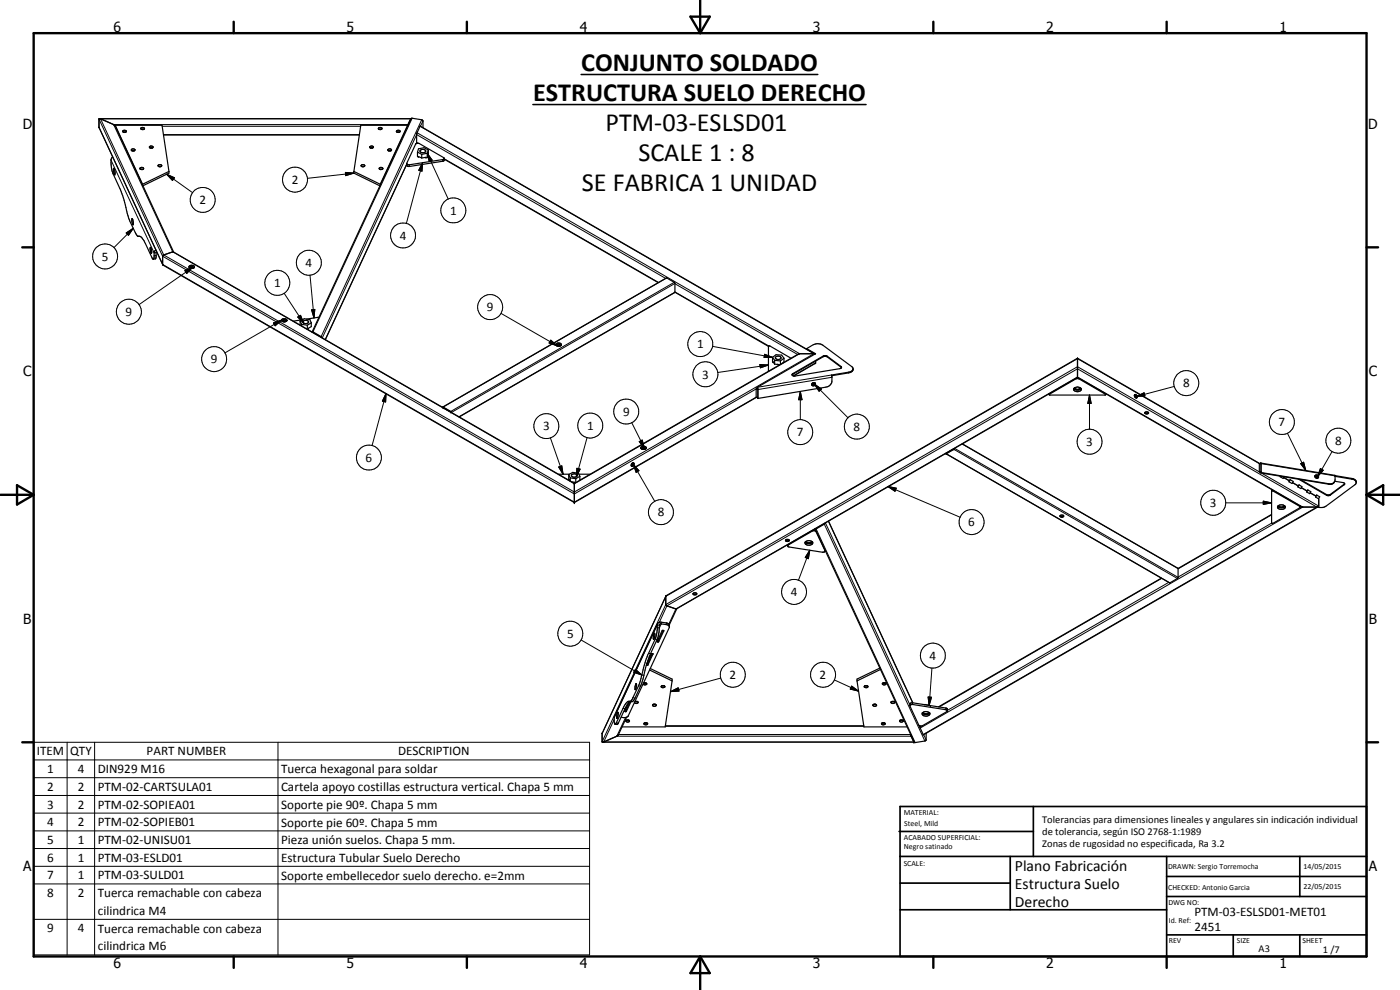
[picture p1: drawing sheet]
<svg xmlns="http://www.w3.org/2000/svg" width="420mm" height="297mm" viewBox="0 0 420 297" stroke-linecap="round" stroke-linejoin="round" font-family="sans-serif">
<g fill="none" stroke="#000" stroke-width=".35">
<path d="M30 35.6l4.6 2.2 17.5 37.8M34.6 37.6h14l2.1 13.8M34.6 37.6v.2M34.6 37.6l8.2 17.7M36.9 39.3a.57 .57 0 0 1 .6-.2 .57 .57 0 0 1 .4 .4 .56 .56 0 0 1-.6 .3 .56 .56 0 0 1-.4-.5zM37 39.7h.7M42.3 38.4a.53 .53 0 0 1 .6-.2 .53 .53 0 0 1 .4 .6h-.9zM42.4 38.8h.7M113.6 38.4a.47 .47 0 0 1 .6-.2 .47 .47 0 0 1 .3 .6l-.7 .1-.3-.3zM113.7 38.8h.8M119.2 39.7l-.2-.2a.55 .55 0 0 1 .5-.4 .55 .55 0 0 1 .6 .4l-.2 .2M119.2 39.7h.7"/>
<path d="M122.3 37.6l-8.2 17.7M122.3 37.6v.2M122.3 37.6h-14l-2.1 13.8M122.4 37.6v.1M123.2 35.8v.1M123.3 35.6l-1 2M123.3 35.6h-93.5l-.1 2.7 19.1 41.1M123.3 35.6v.1M126.9 38.3l-.1-2.2-3.4-.5-29.7 64 3 1.7M33.8 47.1l-.2 .1a5.4 5.4 0 0 0 0 3.6l.3 1.2 2.9 6.7 1.8 6.8 2.6 5.3a2.79 2.79 0 0 1 2.4 2.3l2.4 4.7M34.1 50.5l.3 .6 .1 1.1a.78 .78 0 0 1-.4-1zM39.6 45.3l-.2-.3a.57 .57 0 0 1 .6-.3 .57 .57 0 0 1 .5 .4l-.2 .2"/>
<path d="M39.6 45.3h.7M42.1 50.3l.5-.1 .5 .3a.54 .54 0 0 1-.5 .4 .54 .54 0 0 1-.6-.4zM42.2 50.8h.7M42.8 55.3v.2M44.9 44a.52 .52 0 0 1 .6-.2 .52 .52 0 0 1 .3 .6h-.6l-.3-.1zM45 44.4h.8M47.7 50l-.3-.3a.66 .66 0 0 1 1.1 0l-.2 .3M47.7 50h.6M49.1 40.5h58.8M50.7 51.4v.5l-7.8 3.9M50.7 51.4l-7.9 3.9M106.2 51.4v.5l7.8 3.9"/>
<path d="M106.2 51.4l7.9 3.9M108.4 49.5a.58 .58 0 0 1 .6-.2 .58 .58 0 0 1 .5 .5 .6 .6 0 0 1-.6 .3 .6 .6 0 0 1-.5-.4zM108.6 50h.7M110.9 44.1a.6 .6 0 0 1 .7-.3 .6 .6 0 0 1 .4 .4 .65 .65 0 0 1-1.1-.1zM111.2 44.4h.6M113.9 50.4l.4-.2 .6 .3a.67 .67 0 0 1-1.1 .1zM114 50.8h.7M114.1 55.3v.2M116.6 45.3l-.2-.3a.61 .61 0 0 1 .6-.4 .61 .61 0 0 1 .5 .5l-.2 .2M116.6 45.3h.7M122.1 49.3l-24.4 52.6M125 43.1l-2.9 5.9v.7l.2 .2 10.7-1.5 .3-.3-.2-.8-7.3-4.2-.8-.1a6.6 6.6 0 0 1 1.1-5.1l118.5 68.3h-5l-67.2 38.8"/>
<path d="M125 42.9v.2M125.1 43l-.1 .1M125.3 45.6v1.4l1.3 .4M125.3 45.6l1.3 .7M126.3 45l.8-.2 .7 .5a.95 .95 0 0 1-.9 .5 .95 .95 0 0 1-.8-.6zM126.6 46.3v1.1M128.2 47.3l-1.6 .1M128.2 46v1.3M128.2 46l-1.6 .3M128.6 45v1.1l-.4 1.2M128.6 45l-1.4-.7-1.6 .4-.3 .9M128.6 45l-.4 1"/>
<path d="M133.3 47.8l64.2 37M133.3 47.6l-.5 .3-10 1.5h-.5l-.2-.3M39.6 65.7a1.55 1.55 0 0 1 .3 1.7zM45.1 74.3a1.5 1.5 0 0 1 .4 1.6l-.3-.1zM45.2 74.2h.1M46.8 75l-.5 .5v1.7l-.3 .6M47 75.5l-.3 2.1-.7 .2M52.1 75.6l120.3 69.4M52.1 75.6l-3.2 1v2.9l123.5 71.3M56.8 79.8a.79 .79 0 0 1 .9-.3 .79 .79 0 0 1 .6 .8 1.01 1.01 0 0 1-1.6-.2zM57.8 79.9h.1M56.7 80.1h.1"/>
<path d="M57.2 80l.4-.2 .3 .3-.5 .2zM84.5 96a.97 .97 0 0 1 1.6 .1 .95 .95 0 0 1-1.6-.1zM84.9 96h.7a.36 .36 0 0 1-.3 .3 .36 .36 0 0 1-.4-.3zM86.1 96.1h.1M90.1 96.4v1.1M90.1 96.4l1.2-.8 1.7 .3 .4 1M90.1 96.4l.4 .9M90.5 97.3v.5M90.5 97.3l1.7 .3M90.8 95.9l-2.8 .5M91 96.4a1.01 1.01 0 0 1 1.6 .3 .97 .97 0 0 1-1.7-.2zM92.2 97.6v1.2"/>
<path d="M93.4 96.9v1.1l-1.1 .8M93.4 96.9l-1.2 .7M95.7 95.2l-3.7 .6M202.5 87.8l-64.7 37.3M202.5 87.8h.1M202.6 87.7l28 16.2M202.6 87.7l-.2-2.9-2.4-1.4-67.1 38.7M202.6 87.7l-.1 .1M166.9 103.2a.88 .88 0 0 1 .9-.3 .88 .88 0 0 1 .7 .6 .9 .9 0 0 1-1.6-.3zM167.4 103.2h.4l.3 .3h-.7zM226.9 116.7v2.5l.5 .1M227.1 119.2l-54.7 31.6"/>
<path d="M227.3 116.2l.1 3.3M227.3 116.4l.1 .2M227.3 116.2v.3M227.3 116.5l.1 .3-.5-.1M227.3 116.5l-.4 .2M227.4 119.3v.2M230.6 103.9v7.5M230.7 103.9l.3-.1 6.4 3.7M230.7 103.9h-.1M231.8 107.2l.2 1.6M231.8 107.2l1.1-.8 1.7 .2 .7 .9M231.8 107.2l.7 .9"/>
<path d="M232 108.8v-.2l.5 .7M232.1 108.6l-.1 .2M232.5 109.3l1.3 .1v.2M232.5 108.1l1.7 .2M232.5 108.1v1.2M232.7 107.2a.88 .88 0 0 1 1-.4 .88 .88 0 0 1 .6 .8 1.01 1.01 0 0 1-1.6-.3zM233.3 109.3h.2M233.8 109.6h.1M234.2 108.3v1M235.3 107.5v1.1l-.6 .5M235.3 107.5l-1.1 .8M242.1 104.6l2-1.2a2.95 2.95 0 0 1 2.8 .1l8.9 6.7 .2 .7"/>
<path d="M242.1 104.6l2.7 1.5-17.5 10.1M242.1 104.6v.2M244.5 114.9a.51 .51 0 0 0-.8 .3 .51 .51 0 0 0 .7 .5l.4-.5-.2-.2M244.7 115l-.7-.1-.3 .6M244.7 115v.1M244.8 108.4l-.2 .7-6.4 3.7M249.6 112.8l.1 .3a2.73 2.73 0 0 1-.7 2.5l-1.1 .6-20.5 3.3M252.5 110.3l-.5 .3-13.5 2.3-.8-.4M252.5 110.3v-.3l-4.3-3.2-.9-.1-9.4 5.4-.2 .4M252.5 110.3l-4.3-3.2-.9-.2-9.6 5.6M256 110.9l-.3 .4-.7 .3-5.5 .9 .1 .3M256 110.9l-.2 .5-.6 .4-5.6 .9"/>
<path d="M314.9 118.4h16.9M314.9 118.2v.2M314.9 118.4l8.3-4.8 .6 .1 8 4.7M314.9 118.4h.1M322.3 116.6l.1 .1a1.58 1.58 0 0 0 2-.1M322.5 116.4a1.04 1.04 0 0 0 1.7 0M323.4 107.5v5.7M323.4 107.5l-123.5 71.2-.1 2.8 3.3 1.2 120.3-69.5M323.4 113.2l67.2 38.9h5l.2-.3v-2.2M323.4 107.5l54.7 31.6M324.2 116.3a.61 .61 0 0 1 .3 .8 .61 .61 0 0 1-.7 .4 .97 .97 0 0 1-1.5-.9M324.2 116.3a1.55 1.55 0 0 0-1.9 .3"/>
<path d="M331.8 118.2v.2M340.5 118.4a.64 .64 0 0 0 .1 .7 .64 .64 0 0 0 .6 .2M340.5 118.4a.55 .55 0 0 1 .7 .3 .55 .55 0 0 1-.2 .7l-.4-.5zM340.8 118.7l.2 .3zM132.8 122.2l.2-.1 2.3 1.3 .2 .3M133 122.3l2.3 1.4M189.5 139.2l.3-.3a.44 .44 0 0 1 .5 .3 .44 .44 0 0 1-.3 .6l-.4 .1zM189.8 139.3h.3l-.3 .4zM190.1 138.9l-.3 .2-.3 .7M192.5 134a.9 .9 0 0 1 1.4 .5 .95 .95 0 0 1-1.6-.2zM192.8 134.3l.6-.1 .1 .2-.6 .1zM194 134.4h.1"/>
<path d="M283.8 136.1l.1 .1M283.9 136.1l67.1 38.8M284 136h.1M286.3 134.6l-2.3 1.4M286.5 134.5l-.2 .3-2.4 1.4M288.8 133.2l64.7 37.4M343.6 123.8l.3 .2 .8-.2M343.6 123.7l.6-.1 .5 .2a.62 .62 0 0 1-.6 .4 .62 .62 0 0 1-.5-.4zM378.4 138.9l-.1 .2M378.4 138.9v2.9M378.4 138.9l22.3 3.8M378.4 139.1h-.5v2.5"/>
<path d="M167.6 142.3h3.3M170.7 142.4l.1 1.6M170.7 142.4l1.2-.7 1.7 .3 .4 .9M170.7 142.4l.4 1M170.8 144v-.2l.2 .5M170.8 143.9v.1M171.1 143.4v.9M171.1 143.4l1.7 .2M171.6 144.6l.8 .1 .1 .2M171.6 142.4l.8-.2 .7 .2a.83 .83 0 0 1-.5 .8 .83 .83 0 0 1-1-.3zM172.4 145v5.8M172.8 143.6v1.2"/>
<path d="M173.8 142.3h3.3M174 142.9v1.2M174 142.9l-1.2 .7M244.5 158.7l.2 .1M244.7 158.7l29.7 64 3.4-.5 .1-2.2M247.7 157l-3 1.7M248.7 156.4l25.3 54.5M318.1 154.8a.58 .58 0 0 0 .6 .4 .58 .58 0 0 0 .5-.4M318.1 154.8l.3-.2h.7l.1 .2M318.1 154.8a.71 .71 0 0 0 1.1 0M377.9 141.6l.5-.1-.1 .3zM378.4 141.9l20.7 3.4 1.1-.3 .4-.6"/>
<path d="M378.4 141.6v.3M378.4 141.8l20.5 3.4 1.4-.3M378.4 141.8v.1M381.6 154.3l-28 16.3M381.6 147.4l.3-.2 8.3 4.9M381.6 146.9l.1 10.1h.3l8-4.6 .2-.6M383.4 151.9a1.37 1.37 0 0 1 2.3 .3 1.33 1.33 0 0 1-2.3-.1zM383.5 151.9a1.58 1.58 0 0 0 2.1 0M383.7 151.7a.98 .98 0 0 0 1.7 0M384.2 143l.9 .6 .2-.5M384.2 142.9v.1M384.3 142.9l-.1 .1"/>
<path d="M385.3 143.3l1.6 .8M386.9 144.1v.5M387.2 143.9l.9 .5-.3 .7-.9-.5M387.2 143.9l-.3 .7M387.2 143.9l-.3 .2M387.9 144.8l1.6 .9M389.5 145.7v.4M389.8 143.8l8.7 4.9 .7-.1 4.4-3.3-.4-.5-2.6-.4M389.9 145.5l.8 .5-.3 .6-.9-.5M389.9 145.5l-.4 .6M389.9 145.5l-.4 .2M390.3 143.9l8.2 4.6 .7-.1 4.4-3.3"/>
<path d="M390.6 146.3l1.6 .9M392.2 147.2v.4M392.5 147l.9 .5-.3 .6-.9-.5M392.5 147l-.3 .6M392.5 147l-.3 .2M393.2 147.8l1.6 1M394.6 142.9a.53 .53 0 0 1 .8-.3 .53 .53 0 0 1 0 .9M394.6 143l.4 .4 .4 .1M394.7 143l.7 .4M394.7 142.7v.3M394.8 148.8v.3M395.2 148.5l.9 .6-.4 .5-.9-.5"/>
<path d="M395.2 148.5l-.4 .6M395.2 148.5l-.4 .3M395.6 152.1l-118.5 68.4-1.1-2.7M395.7 143.2l-.3 .2M400.5 144.5l-.2 .3M400.7 142.9l5 .9a1.06 1.06 0 0 1 1 .4 1.06 1.06 0 0 1 .1 1.1l-8.9 6.6-1.1 .4-1.3-.2M400.7 142.7l-.1 1.7M400.7 142.7l5.3 .9 .8 .5 .2 .7M199.8 178.9l-19 41.1M208 178.1l.3 .4 .6-.1 .2-.3M208 178.1a.7 .7 0 0 1 1.1 0M208 178.1l.4 .2 .7-.2"/>
<path d="M235.8 162.1l.3 .2 .7-.2M235.8 162l.2-.2 .8 .2a.51 .51 0 0 1-.5 .5 .51 .51 0 0 1-.5-.5zM236.4 163.4v.6l.4 .1 10 1.6 .7-.1 .1-.6M236.4 163.7l7.5-4.4 .5-.1 .4 .2 2.8 5.8M241.7 162.6a1.63 1.63 0 0 0 2.2 0M241.8 162.5a1.34 1.34 0 0 1 2.1 .5 1.41 1.41 0 0 1-2.3-.1zM241.9 162.4a1.06 1.06 0 0 0 1.7 0M348.5 173.5l-66.9 38.6M351 174.9h.1M353.5 170.6l-.1 2.9-2.4 1.4M353.5 173.4h.1M195.7 196.1h-.2l-1.4 3"/>
<path d="M195.7 196.1h.2M195.8 196.1l-1.3 2.9-.4 .1M195.9 196.1h.1M195.9 196.1l-1.5 3.5-.4-.1M196.1 191.8h.1M196.3 190.1h.2v.5l-.3 1.2a1.33 1.33 0 0 1 .1-1.7zM197.3 187.1l-.4 3.9-3.2 7.2-1.6 6.4-2.3 5.1-.4 .6-.4 .1M197.3 187.2l-12.9 27.9-.1 1.4 .3 .8M197.3 187.1l.9-.5 2 .3 .7 .6v.8l-12.4 26.6-.5 .3M199 189.1l-1.3 2.9-.3 .1M199.1 189.1l-.4 .1-1.4 3.4 .4-.1 1.5-3.3M199.1 189.1l.1 .1"/>
<path d="M199.2 189.2h.1M200.9 188l-.7-.5-1.8-.3-.5 .2-.4 3.7-3.1 7.2-2 7.2-2.3 4.7-.4 .3-.7-.1M203.1 182.7l-2.2 4.8M180.8 220h-.1M184.6 217.3h.1M185.4 213.7l.1 .6-.4 1.2v-1.1zM186.4 215.2h1.6M187.5 213.4h.1M187.5 213.4l.4 .1 1.5-3-.6 .2-.6 .8-2.8 5.7-.8 .1M188 215.2l-2.5 5.4-4.5 2.1M188 216.1h.7M188 216.1l-.2 .1a.59 .59 0 0 0 .5 .5 .59 .59 0 0 0 .6-.4l-.2-.2"/>
<path d="M188.7 210.9l-1.2 2.5M189 210.4a2.45 2.45 0 0 0-2 2.2l-2.4 4.7M189.1 210.6l-1.2 2.4h-.2M190.6 210.5h.7M190.9 205.1l.1 .6-.3 1.2-.1-.9zM190.9 205.1h.1M191.3 210.5h-.8M191.3 210.5l.2 .2a.62 .62 0 0 1-1.1 .1M193.1 205a.66 .66 0 0 1 1 .2l-.4 .3-.7-.3M193.2 204.9h.7M193.5 216.9h.6M193.5 216.9l-.3 .2a.57 .57 0 0 0 .6 .4 .57 .57 0 0 0 .5-.5l-.2-.1"/>
<path d="M195 201l6.7 3.3M195.1 200.6l6.6 3.2v.5M196 211.3h.8M196 211.3h.7M196 211.3l-.1 .1a.47 .47 0 0 0 .5 .5 .47 .47 0 0 0 .4-.5l-.1-.1M198.4 205.9a.63 .63 0 0 1 1.1 .2v.1a.59 .59 0 0 1-1.1-.3zM198.7 205.7h.6M199.7 217.8h59.5M201.7 204.3l-2.1 13.8h-13M257.2 204.3l2.1 13.8h12.9M259.6 205.7h.7M259.6 205.7l-.1 .1a.5 .5 0 0 0 .3 .6 .5 .5 0 0 0 .6-.3l-.1-.4"/>
<path d="M262 211.5a.68 .68 0 0 1 1.1 .1l-.1 .1a.6 .6 0 0 1-.6 .2 .6 .6 0 0 1-.4-.4zM262.2 211.3h.6M264.1 200.4l-6.9 3.4v.5M264.2 200.9l-7 3.4M264.7 216.9h.8M264.8 216.9l-.3 .3 .4 .3 .7-.2-.1-.4M264.8 216.9h.7M264.8 205.1a.65 .65 0 0 1 1.1 .1 .66 .66 0 0 1-1.1-.1zM265 204.9h.7M267.6 210.5h.7M267.6 210.5l-.2 .2a.61 .61 0 0 0 .6 .4 .61 .61 0 0 0 .5-.4l-.2-.2M270.2 216.1h.7"/>
<path d="M270.2 216.1l-.2 .1a.55 .55 0 0 0 .5 .5 .55 .55 0 0 0 .6-.4l-.2-.2M273.1 211.1l.7-.2 10 1.5 .5 .3v.7l-7.6 4.4h-.6l-.4-.2-2.6-5.8zM273.1 211.8l.2-.3 .5-.1 10 1.5 .5 .3M276.8 213.9a1.52 1.52 0 0 0 2.2 0M277.1 213.7a1.06 1.06 0 0 0 1.7 0M277.6 211.4v.1M277.6 211.4l-.2 .1M277.6 211.4l1.6 .3M278.8 213.7l-.4-.1a1.53 1.53 0 0 0-1.6 .3M278.8 213.7a.58 .58 0 0 1 .2 .7 .58 .58 0 0 1-.5 .4h-1.3l-.4-.4v-.5M180.7 220l.1 2.7h93.5M273.3 220.4l1 2.3"/>
<path d="M273.4 220.6h.1M273.4 220.6v.1M274.3 222.6v.1"/>
<circle cx="244.2" cy="115.3" r=".24"/>
<circle cx="395.2" cy="142.9" r=".24"/>
</g>
<g fill="#000">
<circle cx="123.3" cy="35.6" r=".18"/>
<circle cx="34.4" cy="52.3" r=".18"/>
<circle cx="227.3" cy="116.2" r=".18"/>
<circle cx="227.3" cy="116.4" r=".18"/>
<circle cx="227.3" cy="116.5" r=".18"/>
<circle cx="323.4" cy="107.5" r=".18"/>
<circle cx="323.4" cy="113.2" r=".18"/>
<circle cx="133" cy="122.3" r=".18"/>
<circle cx="135.3" cy="123.6" r=".18"/>
<circle cx="284" cy="136" r=".18"/>
<circle cx="286.3" cy="134.7" r=".18"/>
<circle cx="378.4" cy="138.9" r=".18"/>
<circle cx="172.4" cy="145" r=".18"/>
<circle cx="172.4" cy="150.8" r=".18"/>
<circle cx="400.6" cy="142.6" r=".18"/>
<circle cx="279.2" cy="211.7" r=".18"/>
<circle cx="274.2" cy="222.4" r=".18"/>
<circle cx="274.3" cy="222.7" r=".18"/>
</g>
<g fill="none" stroke="#000" stroke-width=".3">
<path d="M29.7 35.7l19.1 41.2 123.6 71.3 54.9-31.7M29.7 38.2l19.1 41.1 123.6 71.4 54.5-31.5M48.7 37.9h59.5M122.4 37.4h-88.3l17.7 38.2 120.6 69.6 67.6-39.1-114.8-66.3M123.2 35.9h.1M123.2 35.6h-93l18.9 40.9 123.3 71.1 71.9-41.5-118.2-68.2M123.7 35.5l-29.8 64.1M126.6 35.9l-30.2 65.1M126.9 36.3l-.7 1.5M33.3 48l13 27.9 .6-.1M49.1 40.4h58.8M50 52.3l2.4 1-.6 .8z"/>
<path d="M50 52.3l7.8 5.5M103.7 51.7l2.5 .2-2.5 .8zM106.2 51.9l-14 1.6M122.1 49.2l-24.5 52.7M122.8 49.4v.6M125.3 43l-.3-.2-.1 .3M126.8 48.8l-.2 2.6-.9-.3zM126.8 48.8l-4.8 18.3M128.2 46l1.5 2-.9 .4zM128.2 46l6.3 13.7M132.8 47.9v.5M133.3 47.6l64.3 37.2"/>
<path d="M37.9 69.9l2.1-1.4-1.4 2.1zM40 68.5l-5.8 5.8M41.6 70.9h.2M46.9 76.6l-.6 .1M55.5 81.2l2.3-1-1.8 1.8zM56.7 80.1a.94 .94 0 0 0 1.7 0M57.8 80.2l-16.1 11.2M82.1 96.9l2.4-.8-1.9 1.6zM84.5 96.1a.98 .98 0 0 0 1.6 0M84.5 96.1l-17 9.8M85.3 88l5.8 8.9M89.4 95.1l.8-.5 .9 2.3z"/>
<path d="M93 82.5l1.2 12.9M93.5 93l1-.2-.3 2.6zM150.4 94l16.8 9.8M199.8 83.5l-74.8-43.1-28.3 61M200.1 83.4l-67.1 38.7M202.3 84.7l-67 38.7M202.6 85.1l36.7 21.2M202.6 87.6l28.1 16.2M202.6 85l-67.1 38.7M202.6 87.7l-64.9 37.4M115.9 118.1l-.2 2.5-.9-.2zM115.9 118.1l-4.2 15.6"/>
<path d="M165.3 102.1l1.9 1.7-2.4-.9zM166.9 103.4a.9 .9 0 0 0 1.6 0M213.9 103.9l17.9 3.3M228 109.4l2.6 .1-2.4 .9zM229.5 106.3l2.3 .9h-2.5zM230.6 109.5l-15.2 2.3M237.9 112.1v.2M240.2 117.5l.5 2.4h-1zM240.2 117.5v8.4M244.4 115.3l2.1 1.4-.7 .7zM244.4 115.3l10.1 10M244.8 108.9l-6.8 3.9"/>
<path d="M247.1 106.8v.2M248.2 106.8v.3M249.5 112.5l-22.2 3.7M249.7 113.2l-22.3 3.7M252.4 109.9v.3M254.7 111.7v.2M314.9 118.1v.2M322.9 113.5v.2M323.8 113.5v.2M327 118.5l.5 2.5h-1zM327 118.5v10.3M331.8 118.1v.2"/>
<path d="M341.1 119l2.3-1.1 .2 .9zM352.4 116l-11.3 3M133 122.3h.1M135.2 123.6h.1M165.2 131.4l3.8 10.9M176.2 131.3l-3.2 11.7M189.6 126.8l3.8 7.7M190.1 139.3l1.7 1.9-.9 .5zM190.1 139.3l6.4 11.1M191.8 132.5l.9-.5 .7 2.5zM192.3 134.4a.94 .94 0 0 0 1.7 0M284 136h.1"/>
<path d="M284 136.1l67.1 38.8M286.2 134.7h.1M286.3 134.8l67 38.8M286.5 134.5l67.1 38.7M288.7 133.2l64.9 37.4M377.9 139.1l-54.5-31.5-123.6 71.3-19.1 41.2M378.4 139.1l22.3 3.7M386.4 130l5.5 11.1M390.3 139.1l.9-.4 .7 2.4zM399.8 135.5l-4.4 7.5M167.7 140.1l.9-.3 .4 2.5zM173.1 140.5l1 .3-1.1 2.2z"/>
<path d="M243.9 159.1v.2M244.9 159.3v.2M244.9 158.7l29.7 64.1M247.4 157.3l30.2 65M247.7 156.9l25.4 54.6M248.6 156.4l25.3 54.5M266.5 146l2.5 .5-.4 .9zM266.5 146l21.7 9.2M367.9 150.9h13.7M378.4 141.8l-55-31.8-123.6 71.4-19.1 41.1M378.7 142l17.1 9.8M379.1 150.4l2.5 .5-2.5 .4z"/>
<path d="M381.6 154.5l-28 16.2M381.6 157l-28 16.1M382 147.1v.2M385.2 143.3l1.7 1M387.9 144.9l1.6 .9M390 151.7v.2M390.3 151.9l-.1 .1M390.6 146.4l1.6 .9M393.2 147.9l1.6 .9M396.3 140.6l.8 .5-1.7 1.9zM398.1 148.4v.2M398.9 145.2l-.1 .1"/>
<path d="M399.2 148.4v.2M403.4 145.3v.2M405.7 143.6v.2M236.5 163.4v.1M243 165.1l-.4 2.5-.9-.3zM243 165.1l-3.4 9M247.6 165v.2M348.6 173.5l-66.8 38.6M350.7 174.8l-66.4 38.3M174.4 192l18.2 10.5M194.5 199v.5M194.6 196l.6 .1"/>
<path d="M195.9 196.2v.1M196.6 191.8l.6 .1M197.3 188.3l.6 .1M197.7 192v.5M197.9 187.6l-.6-.1-13 27.9M197.9 186.7l2.2-4.9 123.3-71.1 71.8 41.4-118.1 68.3M198.4 186.7v.5l-.5 1.3M199.2 189.2v.1M200 186.9v.5M200.7 187.2l2.1-4.5 120.6-69.6 67.6 39-114.8 66.3M184.3 215.9l-3.1 6.7h93M185 216.8l.6 .2"/>
<path d="M187 212.6h.6M187.7 215.3l-2.6 5.6h88.3M188 212.9v.5M189.9 209.3l.7 .2M190.7 200.8l1.9 1.7-2.4-.8zM191.6 205.8l.6 .1M192.6 202.5l.6 .1M199.7 217.9h59.5M201.2 207.5l2.3-1.1 .3 .9zM216.3 203.5l-15.1 4M250.4 204l7.2 3.3M255.6 205.9l2 1.4-2.4-.5z"/>
<path d="M273.8 210.9v.5M276 217.8h.1M278.5 209.1l1.1 .1-.8 2.5zM279.7 200.4l-.9 11.3M283.8 212.4v.5M10.1 222.7h166.8v63.8h-166.8zM10.1 228h166.8M10.1 233.3h166.8M10.1 238.7h166.8M20.1 222.7v63.8M28.4 222.7v63.8M83.4 222.7v63.8"/>
<path d="M185.6 220.4h87.7M274.2 222.4h.1M277.2 220.4l.7 1.6M10.1 244h166.8M10.1 249.3h166.8M10.1 254.6h166.8M10.1 259.9h166.8M10.1 265.2h166.8M10.1 275.8h166.8"/>
<circle cx="60.8" cy="60" r="3.7"/>
<circle cx="88.5" cy="53.9" r="3.8"/>
<circle cx="31.5" cy="76.9" r="3.8"/>
<circle cx="92.7" cy="78.8" r="3.8"/>
<circle cx="120.9" cy="70.6" r="3.8"/>
<circle cx="136.1" cy="63.1" r="3.7"/>
<circle cx="38.7" cy="93.5" r="3.8"/>
<circle cx="83.2" cy="84.9" r="3.8"/>
<circle cx="147.1" cy="92.2" r="3.8"/>
<circle cx="64.3" cy="107.7" r="3.7"/>
<circle cx="210.2" cy="103.2" r="3.8"/>
<circle cx="211.7" cy="112.3" r="3.8"/>
<circle cx="356" cy="114.9" r="3.8"/>
<circle cx="110.7" cy="137.3" r="3.8"/>
<circle cx="164" cy="127.8" r="3.7"/>
<circle cx="177.2" cy="127.7" r="3.8"/>
<circle cx="187.9" cy="123.5" r="3.8"/>
<circle cx="240.2" cy="129.7" r="3.7"/>
<circle cx="257.2" cy="128" r="3.8"/>
<circle cx="327" cy="132.5" r="3.7"/>
<circle cx="384.7" cy="126.6" r="3.8"/>
<circle cx="401.6" cy="132.2" r="3.8"/>
<circle cx="198.4" cy="153.7" r="3.8"/>
<circle cx="291.6" cy="156.7" r="3.8"/>
<circle cx="364.1" cy="150.8" r="3.7"/>
<circle cx="238.3" cy="177.6" r="3.8"/>
<circle cx="171.1" cy="190.1" r="3.8"/>
<circle cx="280" cy="196.7" r="3.7"/>
<circle cx="219.9" cy="202.5" r="3.8"/>
<circle cx="247" cy="202.5" r="3.8"/>
</g>
<path d="M159.9 31.4h100M174.4 22.4h71" fill="none" stroke="#000" stroke-width=".46"/>
<g fill="none" stroke="#000" stroke-width=".71">
<path d="M10.1 9.9h400v277.1h-400zM70.1 6.5v3.4M140.1 6.5v3.4M207.2 5h5.8l-2.9 4.9zM210.1 0v9.9M280.1 6.5v3.4M350.1 6.5v3.4M6.7 74.2h3.4M410.1 74.2h3.5M.1 148.5h10M5.1 145.6l5 2.9-5 2.9zM410.1 148.5h10"/>
<path d="M410.1 148.5l5-2.9v5.8zM6.7 222.7h3.4M410.1 222.7h3.5M70.1 287v3.4M140.1 287v3.4M210.1 287v10M210.1 287l2.9 5h-5.8zM280.1 287v3.4M350.1 287v3.4"/>
</g>
<g fill="none" stroke="#000" stroke-width=".51">
<path d="M269.8 249.5h40.3M270.1 242h140v45h-140zM270.1 257h140M303.2 257v16M310.1 242v15M350.1 257v30M390.1 257v12M270.1 265h33.1M270.1 273h80M350.1 269h60M350.1 263h60M350.1 280.5h60"/>
<path d="M370.1 280.5v6.5M390.1 280.5v6.5"/>
</g>
<g fill="#000">
<path d="M50 52.3l2.4 1-.6 .8zM103.7 51.7l2.5 .2-2.5 .8zM126.8 48.8l-.2 2.6-.9-.3zM128.2 46l1.5 2-.9 .4zM37.9 69.9l2.1-1.4-1.4 2.1zM55.5 81.2l2.3-1-1.8 1.8zM82.1 96.9l2.4-.8-1.9 1.6zM89.4 95.1l.8-.5 .9 2.3zM93.5 93l1-.2-.3 2.6zM165.3 102.1l1.9 1.7-2.4-.9zM228 109.4l2.6 .1-2.4 .9zM229.5 106.3l2.3 .9h-2.5z"/>
<path d="M240.2 117.5l.5 2.4h-1zM244.4 115.3l2.1 1.4-.7 .7zM341.1 119l2.3-1.1 .2 .9zM115.9 118.1l-.2 2.5-.9-.2zM191.8 132.5l.9-.5 .7 2.5zM327 118.5l.5 2.5h-1zM390.3 139.1l.9-.4 .7 2.4zM167.7 140.1l.9-.3 .4 2.5zM173.1 140.5l1 .3-1.1 2.2zM190.1 139.3l1.7 1.9-.9 .5zM266.5 146l2.5 .5-.4 .9zM379.1 150.4l2.5 .5-2.5 .4z"/>
<path d="M396.3 140.6l.8 .5-1.7 1.9zM243 165.1l-.4 2.5-.9-.3zM190.7 200.8l1.9 1.7-2.4-.8zM201.2 207.5l2.3-1.1 .3 .9zM255.6 205.9l2 1.4-2.4-.5zM278.5 209.1l1.1 .1-.8 2.5z"/>
</g>
<g font-size="7.9">
<text x="174.4" y="21.3">CONJUNTO SOLDADO</text>
<text x="160" y="30.3">ESTRUCTURA SUELO DERECHO</text>
<text x="181.7" y="39.2">PTM-03-ESLSD01</text>
<text x="191.6" y="48.3">SCALE 1 : 8</text>
<text x="174.6" y="57.2">SE FABRICA 1 UNIDAD</text>
</g>
<g font-size="4.7">
<text x="304.6" y="261.2">Plano Fabricación</text>
<text x="304.6" y="266.6">Estructura Suelo</text>
<text x="304.6" y="272">Derecho</text>
</g>
<g font-size="4.2">
<text x="34" y="9.6">6</text>
<text x="104" y="9.6">5</text>
<text x="174" y="9.6">4</text>
<text x="244" y="9.6">3</text>
<text x="314" y="9.6">2</text>
<text x="384" y="9.6">1</text>
<text x="6.8" y="38.7">D</text>
<text x="410.6" y="38.7">D</text>
<text x="7" y="112.9">C</text>
<text x="410.8" y="112.9">C</text>
<text x="7" y="187.1">B</text>
<text x="410.8" y="187.1">B</text>
<text x="7" y="261.4">A</text>
<text x="410.8" y="261.4">A</text>
<text x="34" y="290.4">6</text>
<text x="104" y="290.4">5</text>
<text x="174" y="290.4">4</text>
<text x="244" y="290.4">3</text>
<text x="314" y="290.4">2</text>
<text x="384" y="290.4">1</text>
</g>
<g font-size="3.9">
<text x="87.6" y="55.2">2</text>
<text x="59.9" y="61.3">2</text>
<text x="135.1" y="64.4">1</text>
<text x="120" y="71.9">4</text>
<text x="30.6" y="78.2">5</text>
<text x="91.7" y="80.1">4</text>
<text x="82.2" y="86.1">1</text>
<text x="37.7" y="94.8">9</text>
<text x="146.1" y="93.4">9</text>
<text x="209.2" y="104.5">1</text>
<text x="63.3" y="109.1">9</text>
<text x="210.7" y="113.6">3</text>
<text x="355" y="116.2">8</text>
<text x="187" y="124.8">9</text>
<text x="163" y="129.2">3</text>
<text x="176.2" y="129">1</text>
<text x="239.2" y="130.9">7</text>
<text x="256.1" y="129.3">8</text>
<text x="383.7" y="127.9">7</text>
<text x="326" y="133.9">3</text>
<text x="400.7" y="133.5">8</text>
<text x="109.7" y="138.6">6</text>
<text x="197.4" y="154.9">8</text>
<text x="363.1" y="152.1">3</text>
<text x="290.6" y="157.9">6</text>
<text x="237.3" y="178.9">4</text>
<text x="170.2" y="191.4">5</text>
<text x="279" y="198">4</text>
<text x="218.9" y="203.8">2</text>
<text x="246" y="203.8">2</text>
<text x="11" y="226.6">ITEM</text>
<text x="21.1" y="226.7">QTY</text>
<text x="44" y="226.6">PART NUMBER</text>
<text x="119.5" y="226.7">DESCRIPTION</text>
<text x="14.2" y="231.9">1</text>
<text x="23.3" y="231.9">4</text>
<text x="29.3" y="231.9">DIN929 M16</text>
<text x="84.4" y="232">Tuerca hexagonal para soldar</text>
<text x="14.2" y="237.3">2</text>
<text x="23.3" y="237.3">2</text>
<text x="29.3" y="237.3">PTM-02-CARTSULA01</text>
<text x="84.4" y="237.4">Cartela apoyo costillas estructura vertical. Chapa 5 mm</text>
<text x="14.2" y="242.6">3</text>
<text x="23.3" y="242.6">2</text>
<text x="29.3" y="242.6">PTM-02-SOPIEA01</text>
<text x="84.4" y="242.7">Soporte pie 90º. Chapa 5 mm</text>
<text x="14.2" y="247.9">4</text>
<text x="23.3" y="247.9">2</text>
<text x="29.3" y="247.9">PTM-02-SOPIEB01</text>
<text x="84.4" y="248">Soporte pie 60º. Chapa 5 mm</text>
<text x="14.2" y="253.2">5</text>
<text x="23.3" y="253.2">1</text>
<text x="29.3" y="253.2">PTM-02-UNISU01</text>
<text x="84.4" y="253.3">Pieza unión suelos. Chapa 5 mm.</text>
<text x="14.2" y="258.5">6</text>
<text x="14.2" y="263.8">7</text>
<text x="23.3" y="258.5">1</text>
<text x="23.3" y="263.8">1</text>
<text x="29.3" y="258.5">PTM-03-ESLD01</text>
<text x="29.3" y="263.8">PTM-03-SULD01</text>
<text x="84.4" y="258.6">Estructura Tubular Suelo Derecho</text>
<text x="84.4" y="263.9">Soporte embellecedor suelo derecho. e=2mm</text>
<text x="14.2" y="269.2">8</text>
<text x="23.3" y="269.2">2</text>
<text x="29.3" y="269.2">Tuerca remachable con cabeza</text>
<text x="29.3" y="274.6">cilindrica M4</text>
<text x="358.5" y="275">PTM-03-ESLSD01-MET01</text>
<text x="14.2" y="279.8">9</text>
<text x="23.3" y="279.8">4</text>
<text x="29.3" y="279.9">Tuerca remachable con cabeza</text>
<text x="358.5" y="279.4">2451</text>
<text x="29.3" y="285.2">cilindrica M6</text>
</g>
<g font-size="3.1">
<text x="312.7" y="246.8">Tolerancias para dimensiones lineales y angulares sin indicación individual</text>
<text x="312.7" y="250.4">de tolerancia, según ISO 2768-1:1989</text>
<text x="312.7" y="254">Zonas de rugosidad no especificada, Ra 3.2</text>
<text x="377.7" y="285.6">A3</text>
<text x="397" y="285.9">1 /7</text>
</g>
<g font-size="2.4">
<text x="271.2" y="244.4">MATERIAL:</text>
<text x="271.3" y="252">ACABADO SUPERFICIAL:</text>
<text x="271.4" y="247.9">Steel, Mild</text>
<text x="271.3" y="254.6">Negro satinado</text>
<text x="271.2" y="259.7">SCALE:</text>
<text x="350.6" y="260.8">DRAWN: Sergio Torremocha</text>
<text x="391.2" y="260.6">14/05/2015</text>
<text x="350.6" y="267">CHECKED: Antonio Garcia</text>
<text x="391.2" y="266.7">22/05/2015</text>
<text x="350.6" y="271.4">DWG NO:</text>
<text x="350.8" y="276.9">Id. Ref:</text>
<text x="350.8" y="282.8">REV</text>
<text x="371.2" y="282.9">SIZE</text>
<text x="390.9" y="282.9">SHEET</text>
</g>
</svg>
